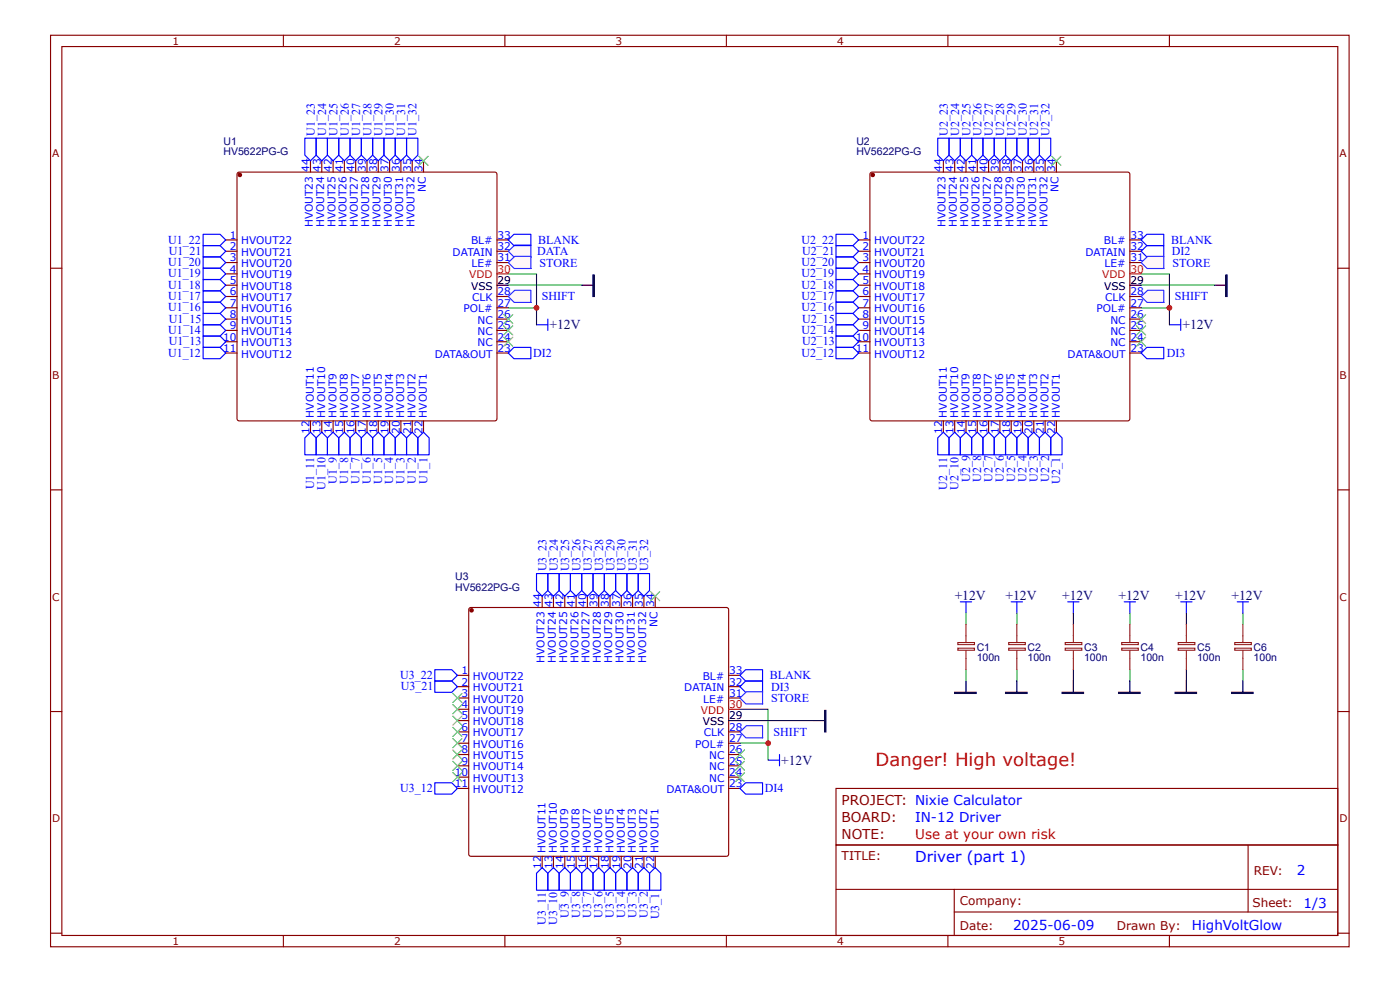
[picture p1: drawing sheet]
<svg xmlns="http://www.w3.org/2000/svg" width="297mm" height="210mm" viewBox="0 0 297 210" stroke-linecap="round" stroke-linejoin="round" font-family="sans-serif">
<g fill="none" stroke="#800" stroke-width=".24">
<path d="M10.7 7.5h275.5v193.2h-275.5zM13.1 9.9h270.7v188.4h-270.7zM60.1 7.5v2.4M107.1 7.5v2.4M154.1 7.5v2.4M201.1 7.5v2.4M248.1 7.5v2.4M10.7 56.9h2.4M283.8 56.9h2.4M10.7 103.9h2.4M283.8 103.9h2.4M99.6 128.9l.3-.1h54.2l.3 .1 .2 .4v51.8l-.2 .3-.3 .1h-54.2l-.3-.1-.2-.3v-51.8z"/>
<path d="M10.7 150.9h2.4M283.8 150.9h2.4M177.4 179.1h106.4v19.2h-106.4zM264.8 179.2v14.2M10.7 197.8h2.4M60.1 198.3v2.4M107.1 198.3v2.4M154.1 198.3v2.4M177.4 188.6h106.3M201.1 198.3v2.4M202.4 193.4h81.3M202.4 188.6v9.5"/>
<path d="M248.1 198.3v2.4M283.8 197.8h2.4"/>
</g>
<path d="M203.7 127.6h2.4M204.9 127.6v2.4M214.5 127.6h2.4M215.7 127.6v2.4M226.5 127.6h2.4M227.7 127.6v2.4M238.5 127.6h2.4M239.7 127.6v2.4M250.5 127.6h2.4M251.7 127.6v2.4" fill="none" stroke="#00f" stroke-width=".24"/>
<path d="M204.9 130v2.4M215.7 130v2.4M227.7 130v2.4M239.7 130v2.4M251.7 130v2.4M204.9 142v2.4M215.7 142v2.4M227.7 142v2.4M239.7 142v2.4M251.7 142v2.4" fill="none" stroke="#080" stroke-width=".24"/>
<g fill="none" stroke="#000" stroke-width=".24">
<path d="M202.5 146.8h4.6v.2h-4.6zM202.5 146.9h4.6M204.9 144.4v2.4M213.3 146.8h4.6v.2h-4.6zM213.3 146.9h4.6M215.7 144.4v2.4M225.3 146.8h4.6v.2h-4.6zM225.3 146.9h4.6M227.7 144.4v2.4M237.3 146.8h4.6v.2h-4.6zM237.3 146.9h4.6M239.7 144.4v2.4"/>
<path d="M249.3 146.8h4.5v.2h-4.5zM249.3 146.9h4.5M251.7 144.4v2.4"/>
</g>
<g fill="none" stroke="#8d2323" stroke-width=".24">
<path d="M203.2 137.4h3.5v.5h-3.5zM203.2 136.2h3.5v.5h-3.5zM204.9 132.4v3.8M204.9 137.9v4.1M214 137.4h3.5v.5h-3.5zM214 136.2h3.5v.5h-3.5zM215.7 132.4v3.8M215.7 137.9v4.1M226 137.4h3.5v.5h-3.5zM226 136.2h3.5v.5h-3.5zM227.7 132.4v3.8M227.7 137.9v4.1"/>
<path d="M238 137.4h3.5v.5h-3.5zM238 136.2h3.5v.5h-3.5zM239.7 132.4v3.8M239.7 137.9v4.1M250 137.4h3.5v.5h-3.5zM250 136.2h3.5v.5h-3.5zM251.7 132.4v3.8M251.7 137.9v4.1"/>
</g>
<circle cx="100" cy="129.4" r=".36" fill="#800"/>
<g fill="none" stroke="#800" stroke-width=".24">
<path d="M115 126.4v2.4M117.4 126.4v2.4M119.8 126.4v2.4M122.2 126.4v2.4M124.6 126.4v2.4M127 126.4v2.4M129.4 126.4v2.4M131.8 126.4v2.4M134.2 126.4v2.4M136.6 126.4v2.4M139 126.4v2.4M97 143.2h2.4"/>
<path d="M97 145.6h2.4M97 148h2.4M97 150.4h2.4M97 152.8h2.4M97 155.2h2.4M97 157.6h2.4M97 160h2.4M154.6 143.2h2.4M154.6 145.6h2.4M154.6 148h2.4M154.6 155.2h2.4M154.6 157.6h2.4"/>
<path d="M154.6 160h2.4M97 162.4h2.4M97 164.8h2.4M97 167.2h2.4M154.6 162.4h2.4M154.6 164.8h2.4M154.6 167.2h2.4M115 181.5v2.4M117.4 181.5v2.4M119.8 181.5v2.4M122.2 181.5v2.4M124.6 181.5v2.4"/>
<path d="M127 181.5v2.4M129.4 181.5v2.4M131.8 181.5v2.4M134.2 181.5v2.4M136.6 181.5v2.4M139 181.5v2.4"/>
<circle cx="100" cy="129.4" r=".36"/>
</g>
<path d="M154.6 152.8h2.4" fill="none" stroke="#000" stroke-width=".24"/>
<path d="M154.6 150.4h2.4" fill="none" stroke="#f00" stroke-width=".24"/>
<path d="M138 125.4l2 2M140 125.4l-2 2" fill="none" stroke="#3c3" stroke-width=".24"/>
<path d="M157 145.6l1.2-1.2h3.6v2.4h-3.6zM157 167.2l1.2-1.2h3.6v2.4h-3.6z" fill="none" stroke="#00f" stroke-width=".24"/>
<path d="M157 155.2l1.4-1.3h3.4v2.5h-3.6z" fill="#fff7f8"/>
<path d="M161.8 156.4v-2.5h-3.4l-1.4 1.3 1.2 1.2h3.6" fill="none" stroke="#430aff" stroke-width=".24"/>
<path d="M157 148l1.4-1.3h3.4v2.5h-3.6z" fill="#fff7f8"/>
<path d="M161.8 149.2v-2.5h-3.4l-1.4 1.3 1.2 1.2h3.6" fill="none" stroke="#430aff" stroke-width=".24"/>
<path d="M172.6 152.8h2.4M175 150.6h.2v4.6h-.2zM175.1 150.6v4.6" fill="none" stroke="#000" stroke-width=".24"/>
<path d="M157 157.6h6v3.6M157 150.4h6v7.2M157 152.8h15.6" fill="none" stroke="#080" stroke-width=".24"/>
<path d="M165.4 160v2.4M163 161.2h2.4" fill="none" stroke="#00f" stroke-width=".24"/>
<path d="M156 159l1.9 1.9M157.9 159l-1.9 1.9M156 163.8l1.9 1.9M156 161.4l1.9 1.9M157.9 163.8l-1.9 1.9M157.9 161.4l-1.9 1.9" fill="none" stroke="#3c3" stroke-width=".24"/>
<path d="M184.7 36.6l.3-.1h54.2l.4 .1 .1 .4v51.8l-.1 .3-.4 .1h-54.2l-.3-.1-.1-.3v-51.8z" fill="none" stroke="#800" stroke-width=".24"/>
<circle cx="185.2" cy="37.1" r=".36" fill="#800"/>
<g fill="none" stroke="#800" stroke-width=".24">
<path d="M200.1 34.1v2.4M202.5 34.1v2.4M204.9 34.1v2.4M207.3 34.1v2.4M209.7 34.1v2.4M212.1 34.1v2.4M214.5 34.1v2.4M216.9 34.1v2.4M219.3 34.1v2.4M221.7 34.1v2.4M224.1 34.1v2.4M182.2 50.9h2.4"/>
<path d="M182.2 53.3h2.4M182.2 55.7h2.4M182.2 58.1h2.4M239.7 50.9h2.4M239.7 53.3h2.4M239.7 55.7h2.4M182.2 60.5h2.4M182.2 62.9h2.4M182.2 65.3h2.4M182.2 67.7h2.4M182.2 70.1h2.4M182.2 72.5h2.4"/>
<path d="M182.2 74.8h2.4M239.7 62.9h2.4M239.7 65.3h2.4M239.7 67.7h2.4M239.7 70.1h2.4M239.7 72.5h2.4M239.7 74.8h2.4M200.1 89.2v2.4M202.5 89.2v2.4M204.9 89.2v2.4M207.3 89.2v2.4M209.7 89.2v2.4"/>
<path d="M212.1 89.2v2.4M214.5 89.2v2.4M216.9 89.2v2.4M219.3 89.2v2.4M221.7 89.2v2.4M224.1 89.2v2.4"/>
<circle cx="185.2" cy="37.1" r=".36"/>
</g>
<path d="M239.7 60.5h2.4" fill="none" stroke="#000" stroke-width=".24"/>
<path d="M239.7 58.1h2.4" fill="none" stroke="#f00" stroke-width=".24"/>
<path d="M223.2 33.1l1.9 1.9M225.1 33.1l-1.9 1.9" fill="none" stroke="#3c3" stroke-width=".24"/>
<path d="M242.1 53.3l1.2-1.2h3.6v2.4h-3.6zM243.3 73.6h3.6v2.4h-3.6l-1.2-1.2z" fill="none" stroke="#00f" stroke-width=".24"/>
<path d="M242.1 62.9l1.4-1.4h3.4l.1 2.6h-3.6z" fill="#fff7f8"/>
<path d="M246.9 64.1v-2.6h-3.4l-1.4 1.4 1.3 1.2h3.6" fill="none" stroke="#430aff" stroke-width=".24"/>
<path d="M242.1 55.7l1.4-1.4h3.4l.1 2.6h-3.6z" fill="#fff7f8"/>
<path d="M246.9 56.9v-2.6h-3.4l-1.4 1.4 1.3 1.2h3.6" fill="none" stroke="#430aff" stroke-width=".24"/>
<path d="M260.1 58.3h.2v4.6h-.2zM260.2 58.3v4.6M257.7 60.5h2.4" fill="none" stroke="#000" stroke-width=".24"/>
<path d="M242.1 58.1h6v7.2M242.1 65.3h6v3.6M242.1 60.5h15.6" fill="none" stroke="#080" stroke-width=".24"/>
<path d="M248.1 68.9h2.4M250.5 67.7v2.4" fill="none" stroke="#00f" stroke-width=".24"/>
<path d="M241.1 71.5l2 1.9M241.1 69.1l2 1.9M241.1 66.7l2 1.9M243.1 71.5l-2 1.9M243.1 69.1l-2 1.9M243.1 66.7l-2 1.9" fill="none" stroke="#3c3" stroke-width=".24"/>
<path d="M50.4 36.6l.4-.1h54.2l.3 .1 .1 .4v51.8l-.1 .3-.3 .1h-54.2l-.4-.1-.1-.3v-51.8z" fill="none" stroke="#800" stroke-width=".24"/>
<circle cx="50.9" cy="37.1" r=".36" fill="#800"/>
<g fill="none" stroke="#800" stroke-width=".24">
<path d="M65.9 34.1v2.4M68.3 34.1v2.4M70.7 34.1v2.4M73.1 34.1v2.4M75.5 34.1v2.4M77.9 34.1v2.4M80.3 34.1v2.4M82.7 34.1v2.4M85.1 34.1v2.4M87.4 34.1v2.4M89.8 34.1v2.4M47.9 50.9h2.4"/>
<path d="M47.9 53.3h2.4M47.9 55.7h2.4M47.9 58.1h2.4M105.4 50.9h2.4M105.4 53.3h2.4M105.4 55.7h2.4M47.9 60.5h2.4M47.9 62.9h2.4M47.9 65.3h2.4M47.9 67.7h2.4M47.9 70.1h2.4M47.9 72.5h2.4"/>
<path d="M47.9 74.8h2.4M105.4 62.9h2.4M105.4 65.3h2.4M105.4 67.7h2.4M105.4 70.1h2.4M105.4 72.5h2.4M105.4 74.8h2.4M65.9 89.2v2.4M68.3 89.2v2.4M70.7 89.2v2.4M73.1 89.2v2.4M75.5 89.2v2.4"/>
<path d="M77.9 89.2v2.4M80.3 89.2v2.4M82.7 89.2v2.4M85.1 89.2v2.4M87.4 89.2v2.4M89.8 89.2v2.4"/>
<circle cx="50.9" cy="37.1" r=".36"/>
</g>
<path d="M105.4 60.5h2.4" fill="none" stroke="#000" stroke-width=".24"/>
<path d="M105.4 58.1h2.4" fill="none" stroke="#f00" stroke-width=".24"/>
<path d="M88.9 33.1l1.9 1.9M90.8 33.1l-1.9 1.9" fill="none" stroke="#3c3" stroke-width=".24"/>
<path d="M107.8 74.8l1.2-1.2h3.6v2.4h-3.6z" fill="none" stroke="#00f" stroke-width=".24"/>
<path d="M107.8 53.3l1.4-1.3h3.4l.1 2.5h-3.6z" fill="#fff7f8"/>
<path d="M112.6 54.5v-2.5h-3.4l-1.4 1.3 1.3 1.2h3.6" fill="none" stroke="#430aff" stroke-width=".24"/>
<path d="M107.8 62.9l1.4-1.4h3.4l.1 2.6h-3.6z" fill="#fff7f8"/>
<path d="M112.6 64.1v-2.6h-3.4l-1.4 1.4 1.3 1.2h3.6" fill="none" stroke="#430aff" stroke-width=".24"/>
<path d="M107.8 55.7l1.4-1.4h3.4l.1 2.6h-3.6z" fill="#fff7f8"/>
<path d="M112.6 56.9v-2.6h-3.4l-1.4 1.4 1.3 1.2h3.6" fill="none" stroke="#430aff" stroke-width=".24"/>
<path d="M125.8 58.3h.3v4.6h-.3zM125.9 58.3v4.6M123.4 60.5h2.4M261.3 146.8h4.5v.2h-4.5zM261.3 146.9h4.5M263.7 144.4v2.4" fill="none" stroke="#000" stroke-width=".24"/>
<path d="M107.8 58.1h6v7.2M107.8 65.3h6v3.6M107.8 60.5h15.6M263.7 130v2.4M263.7 142v2.4" fill="none" stroke="#080" stroke-width=".24"/>
<g fill="none" stroke="#00f" stroke-width=".24">
<path d="M64.7 29.3h2.4v3.6l-1.2 1.2-1.2-1.2zM67.1 29.3h2.4v3.6l-1.2 1.2-1.2-1.2zM69.5 29.3h2.4v3.6l-1.2 1.2-1.2-1.2zM71.9 29.3h2.4v3.6l-1.2 1.2-1.2-1.2zM74.3 29.3h2.4v3.6l-1.2 1.2-1.2-1.2zM76.7 29.3h2.4v3.6l-1.2 1.2-1.2-1.2zM79.1 29.3h2.4v3.6l-1.2 1.2-1.2-1.2zM81.5 29.3h2.4v3.6l-1.2 1.2-1.2-1.2zM83.9 29.3h2.3v3.6l-1.1 1.2-1.2-1.2zM86.2 29.3h2.4v3.6l-1.2 1.2-1.2-1.2zM198.9 29.3h2.4v3.6l-1.2 1.2-1.2-1.2zM201.3 29.3h2.4v3.6l-1.2 1.2-1.2-1.2z"/>
<path d="M203.7 29.3h2.4v3.6l-1.2 1.2-1.2-1.2zM206.1 29.3h2.4v3.6l-1.2 1.2-1.2-1.2zM208.5 29.3h2.4v3.6l-1.2 1.2-1.2-1.2zM210.9 29.3h2.4v3.6l-1.2 1.2-1.2-1.2zM213.3 29.3h2.4v3.6l-1.2 1.2-1.2-1.2zM215.7 29.3h2.4v3.6l-1.2 1.2-1.2-1.2zM218.1 29.3h2.4v3.6l-1.2 1.2-1.2-1.2zM220.5 29.3h2.4v3.6l-1.2 1.2-1.2-1.2zM43.1 59.3h3.6l1.2 1.2-1.2 1.2h-3.6zM43.1 56.9h3.6l1.2 1.2-1.2 1.2h-3.6zM43.1 54.5h3.6l1.2 1.2-1.2 1.2h-3.6zM43.1 52.1h3.6l1.2 1.2-1.2 1.2h-3.6z"/>
<path d="M43.1 49.7h3.6l1.2 1.2-1.2 1.2h-3.6zM107.8 50.9l1.2-1.2h3.6v2.4h-3.6zM177.4 59.3h3.6l1.2 1.2-1.2 1.2h-3.6zM177.4 56.9h3.6l1.2 1.2-1.2 1.2h-3.6zM177.4 54.5h3.6l1.2 1.2-1.2 1.2h-3.6zM177.4 52.1h3.6l1.2 1.2-1.2 1.2h-3.6zM177.4 49.7h3.6l1.2 1.2-1.2 1.2h-3.6zM242.1 50.9l1.2-1.2h3.6v2.4h-3.6zM43.1 73.6h3.6l1.2 1.2-1.2 1.2h-3.6zM43.1 71.3h3.6l1.2 1.2-1.2 1.1h-3.6zM43.1 68.9h3.6l1.2 1.2-1.2 1.2h-3.6zM43.1 66.5h3.6l1.2 1.2-1.2 1.2h-3.6z"/>
<path d="M43.1 64.1h3.6l1.2 1.2-1.2 1.2h-3.6zM43.1 61.7h3.6l1.2 1.2-1.2 1.2h-3.6zM113.8 68.9h2.4M116.2 67.7v2.4M177.4 73.6h3.6l1.2 1.2-1.2 1.2h-3.6zM177.4 71.3h3.6l1.2 1.2-1.2 1.1h-3.6zM177.4 68.9h3.6l1.2 1.2-1.2 1.2h-3.6zM177.4 66.5h3.6l1.2 1.2-1.2 1.2h-3.6zM177.4 64.1h3.6l1.2 1.2-1.2 1.2h-3.6zM177.4 61.7h3.6l1.2 1.2-1.2 1.2h-3.6zM65.9 91.6l1.2 1.2v3.6h-2.4v-3.6zM68.3 91.6l1.2 1.2v3.6h-2.4v-3.6z"/>
<path d="M70.7 91.6l1.2 1.2v3.6h-2.4v-3.6zM73.1 91.6l1.2 1.2v3.6h-2.4v-3.6zM75.5 91.6l1.2 1.2v3.6h-2.4v-3.6zM77.9 91.6l1.2 1.2v3.6h-2.4v-3.6zM80.3 91.6l1.2 1.2v3.6h-2.4v-3.6zM82.7 91.6l1.2 1.2v3.6h-2.4v-3.6zM85.1 91.6l1.1 1.2v3.6h-2.3v-3.6zM87.4 91.6l1.2 1.2v3.6h-2.4v-3.6zM89.8 91.6l1.2 1.2v3.6h-2.4v-3.6zM200.1 91.6l1.2 1.2v3.6h-2.4v-3.6zM202.5 91.6l1.2 1.2v3.6h-2.4v-3.6zM204.9 91.6l1.2 1.2v3.6h-2.4v-3.6z"/>
<path d="M207.3 91.6l1.2 1.2v3.6h-2.4v-3.6zM209.7 91.6l1.2 1.2v3.6h-2.4v-3.6zM212.1 91.6l1.2 1.2v3.6h-2.4v-3.6zM213.3 92.8l1.2-1.2 1.2 1.2v3.6h-2.4zM216.9 91.6l1.2 1.2v3.6h-2.4v-3.6zM219.3 91.6l1.2 1.2v3.6h-2.4v-3.6zM221.7 91.6l1.2 1.2v3.6h-2.4v-3.6zM224.1 91.6l1.2 1.2v3.6h-2.4v-3.6zM113.8 121.6h2.4v3.6l-1.2 1.2-1.2-1.2zM116.2 121.6h2.4v3.6l-1.2 1.2-1.2-1.2zM118.6 121.6h2.4v3.6l-1.2 1.2-1.2-1.2zM121 121.6h2.4v3.6l-1.2 1.2-1.2-1.2z"/>
<path d="M123.4 121.6h2.4v3.6l-1.2 1.2-1.2-1.2zM125.8 121.6h2.4v3.6l-1.2 1.2-1.2-1.2zM128.2 121.6h2.4v3.6l-1.2 1.2-1.2-1.2zM130.6 121.6h2.4v3.6l-1.2 1.2-1.2-1.2zM133 121.6h2.4v3.6l-1.2 1.2-1.2-1.2zM135.4 121.6h2.4v3.6l-1.2 1.2-1.2-1.2zM262.5 127.6h2.4M263.7 127.6v2.4M92.2 144.4h3.6l1.2 1.2-1.2 1.2h-3.6zM92.2 142h3.6l1.2 1.2-1.2 1.2h-3.6zM157 143.2l1.2-1.2h3.6v2.4h-3.6zM92.2 166h3.6l1.2 1.2-1.2 1.2h-3.6z"/>
<path d="M115 183.9l1.2 1.2v3.6h-2.4v-3.6zM117.4 183.9l1.2 1.2v3.6h-2.4v-3.6zM119.8 183.9l1.2 1.2v3.6h-2.4v-3.6zM121 185.1l1.2-1.2 1.2 1.2v3.6h-2.4zM124.6 183.9l1.2 1.2v3.6h-2.4v-3.6zM127 183.9l1.2 1.2v3.6h-2.4v-3.6zM129.4 183.9l1.2 1.2v3.6h-2.4v-3.6zM131.8 183.9l1.2 1.2v3.6h-2.4v-3.6zM133 185.1l1.2-1.2 1.2 1.2v3.6h-2.4zM136.6 183.9l1.2 1.2v3.6h-2.4v-3.6zM139 183.9l1.2 1.2v3.6h-2.4v-3.6z"/>
</g>
<g fill="none" stroke="#3c3" stroke-width=".24">
<path d="M106.9 71.5l1.9 1.9M106.9 69.1l1.9 1.9M106.9 66.7l1.9 1.9M108.8 71.5l-1.9 1.9M108.8 69.1l-1.9 1.9M108.8 66.7l-1.9 1.9M96.1 147l1.9 1.9M96.1 149.4l1.9 1.9M96.1 151.8l1.9 1.9M96.1 154.2l1.9 1.9M96.1 156.6l1.9 1.9M96.1 159l1.9 1.9"/>
<path d="M98 147l-1.9 1.9M98 149.4l-1.9 1.9M98 151.8l-1.9 1.9M98 154.2l-1.9 1.9M98 156.6l-1.9 1.9M98 159l-1.9 1.9M96.1 161.4l1.9 1.9M96.1 163.8l1.9 1.9M98 161.4l-1.9 1.9M98 163.8l-1.9 1.9"/>
</g>
<path d="M177.4 167.2h106.4v11.9h-106.4z" fill="none" stroke="#800" stroke-width=".24"/>
<path d="M262 137.4h3.5v.5h-3.5zM262 136.2h3.5v.5h-3.5zM263.7 132.4v3.8M263.7 137.9v4.1" fill="none" stroke="#8d2323" stroke-width=".24"/>
<g fill="#c00">
<circle cx="113.8" cy="65.3" r=".6"/>
<circle cx="248.1" cy="65.3" r=".6"/>
<circle cx="163" cy="157.6" r=".6"/>
</g>
<text font-size="3.8" fill="#f00" x="185.8" y="162.4">Danger! High voltage!</text>
<text font-size="3.2" fill="#00f" x="194.1" y="182.7">Driver (part 1)</text>
<g font-size="2.9" fill="#000080">
<text x="116.6" y="69.8">+12V</text>
<text x="250.8" y="69.8">+12V</text>
<text x="202.5" y="127.1">+12V</text>
<text x="213.3" y="127.1">+12V</text>
<text x="225.3" y="127.1">+12V</text>
<text x="237.3" y="127.1">+12V</text>
<text x="249.3" y="127.1">+12V</text>
<text x="261.3" y="127.1">+12V</text>
<text x="165.7" y="162.1">+12V</text>
</g>
<g font-size="2.9" fill="#800">
<text x="178.6" y="170.8">PROJECT: Nixie Calculator</text>
<text x="178.6" y="178">NOTE:</text>
<text x="178.6" y="174.4">BOARD:</text>
</g>
<text font-size="2.9" fill="#f00" x="194.1" y="178">Use at your own risk</text>
<g font-size="2.9" fill="#00f">
<text x="194.1" y="174.4">IN-12 Driver</text>
<text x="275.1" y="185.4">2</text>
<text x="214.9" y="197.2">2025-06-09</text>
<text x="252.9" y="197.1">HighVoltGlow</text>
<text x="276.5" y="192.4">1/3</text>
</g>
<g font-size="2.6" fill="#00f">
<text x="66.8" y="28.7" transform="rotate(-90 66.8 28.7)">U1_23</text>
<text x="69.2" y="28.7" transform="rotate(-90 69.2 28.7)">U1_24</text>
<text x="71.6" y="28.7" transform="rotate(-90 71.6 28.7)">U1_25</text>
<text x="74" y="28.7" transform="rotate(-90 74 28.7)">U1_26</text>
<text x="76.4" y="28.7" transform="rotate(-90 76.4 28.7)">U1_27</text>
<text x="78.8" y="28.7" transform="rotate(-90 78.8 28.7)">U1_28</text>
<text x="81.2" y="28.7" transform="rotate(-90 81.2 28.7)">U1_29</text>
<text x="83.6" y="28.7" transform="rotate(-90 83.6 28.7)">U1_30</text>
<text x="86" y="28.7" transform="rotate(-90 86 28.7)">U1_31</text>
<text x="88.4" y="28.7" transform="rotate(-90 88.4 28.7)">U1_32</text>
<text x="201.1" y="28.8" transform="rotate(-90 201.1 28.8)">U2_23</text>
<text x="203.5" y="28.8" transform="rotate(-90 203.5 28.8)">U2_24</text>
<text x="205.9" y="28.8" transform="rotate(-90 205.9 28.8)">U2_25</text>
<text x="208.3" y="28.8" transform="rotate(-90 208.3 28.8)">U2_26</text>
<text x="210.7" y="28.8" transform="rotate(-90 210.7 28.8)">U2_27</text>
<text x="213.1" y="28.8" transform="rotate(-90 213.1 28.8)">U2_28</text>
<text x="215.5" y="28.8" transform="rotate(-90 215.5 28.8)">U2_29</text>
<text x="217.8" y="28.8" transform="rotate(-90 217.8 28.8)">U2_30</text>
<text x="220.2" y="28.8" transform="rotate(-90 220.2 28.8)">U2_31</text>
<text x="222.6" y="28.8" transform="rotate(-90 222.6 28.8)">U2_32</text>
<text x="35.7" y="51.6">U1_22</text>
<text x="114.2" y="51.7">BLANK</text>
<text x="170" y="51.6">U2_22</text>
<text x="248.4" y="51.7">BLANK</text>
<text x="35.7" y="58.8">U1_19</text>
<text x="35.7" y="56.4">U1_20</text>
<text x="35.8" y="54">U1_21</text>
<text x="114" y="54.1">DATA</text>
<text x="114.5" y="56.5">STORE</text>
<text x="170" y="58.8">U2_19</text>
<text x="170" y="56.4">U2_20</text>
<text x="170.2" y="54">U2_21</text>
<text x="248.6" y="54.1">DI2</text>
<text x="248.7" y="56.5">STORE</text>
<text x="35.7" y="63.6">U1_17</text>
<text x="35.7" y="61.2">U1_18</text>
<text x="115" y="63.7">SHIFT</text>
<text x="170" y="63.6">U2_17</text>
<text x="170" y="61.2">U2_18</text>
<text x="249.2" y="63.7">SHIFT</text>
<text x="35.7" y="70.8">U1_14</text>
<text x="35.7" y="66">U1_16</text>
<text x="35.8" y="68.4">U1_15</text>
<text x="170" y="70.8">U2_14</text>
<text x="170" y="66">U2_16</text>
<text x="170.2" y="68.4">U2_15</text>
<text x="35.7" y="75.6">U1_12</text>
<text x="35.8" y="73.2">U1_13</text>
<text x="113.1" y="75.7">DI2</text>
<text x="170" y="75.6">U2_12</text>
<text x="170.2" y="73.2">U2_13</text>
<text x="247.5" y="75.7">DI3</text>
<text x="66.7" y="103.8" transform="rotate(-90 66.7 103.8)">U1_11</text>
<text x="69.1" y="103.9" transform="rotate(-90 69.1 103.9)">U1_10</text>
<text x="71.5" y="102.6" transform="rotate(-90 71.5 102.6)">U1_9</text>
<text x="73.9" y="102.6" transform="rotate(-90 73.9 102.6)">U1_8</text>
<text x="76.3" y="102.6" transform="rotate(-90 76.3 102.6)">U1_7</text>
<text x="78.7" y="102.6" transform="rotate(-90 78.7 102.6)">U1_6</text>
<text x="81" y="102.6" transform="rotate(-90 81 102.6)">U1_5</text>
<text x="83.4" y="102.6" transform="rotate(-90 83.4 102.6)">U1_4</text>
<text x="85.8" y="102.6" transform="rotate(-90 85.8 102.6)">U1_3</text>
<text x="88.2" y="102.6" transform="rotate(-90 88.2 102.6)">U1_2</text>
<text x="90.7" y="102.6" transform="rotate(-90 90.7 102.6)">U1_1</text>
<text x="200.9" y="103.8" transform="rotate(-90 200.9 103.8)">U2_11</text>
<text x="203.3" y="103.8" transform="rotate(-90 203.3 103.8)">U2_10</text>
<text x="205.8" y="102.2" transform="rotate(-90 205.8 102.2)">U2_9</text>
<text x="208.2" y="102.2" transform="rotate(-90 208.2 102.2)">U2_8</text>
<text x="210.6" y="102.2" transform="rotate(-90 210.6 102.2)">U2_7</text>
<text x="213" y="102.2" transform="rotate(-90 213 102.2)">U2_6</text>
<text x="215.4" y="102.2" transform="rotate(-90 215.4 102.2)">U2_5</text>
<text x="217.8" y="102.2" transform="rotate(-90 217.8 102.2)">U2_4</text>
<text x="220.2" y="102.2" transform="rotate(-90 220.2 102.2)">U2_3</text>
<text x="222.6" y="102.2" transform="rotate(-90 222.6 102.2)">U2_2</text>
<text x="224.9" y="102.6" transform="rotate(-90 224.9 102.6)">U2_1</text>
<text x="115.9" y="121.1" transform="rotate(-90 115.9 121.1)">U3_23</text>
<text x="118.3" y="121.1" transform="rotate(-90 118.3 121.1)">U3_24</text>
<text x="120.7" y="121.1" transform="rotate(-90 120.7 121.1)">U3_25</text>
<text x="123.1" y="121.1" transform="rotate(-90 123.1 121.1)">U3_26</text>
<text x="125.5" y="121.1" transform="rotate(-90 125.5 121.1)">U3_27</text>
<text x="127.9" y="121.1" transform="rotate(-90 127.9 121.1)">U3_28</text>
<text x="130.3" y="121.1" transform="rotate(-90 130.3 121.1)">U3_29</text>
<text x="132.7" y="121.1" transform="rotate(-90 132.7 121.1)">U3_30</text>
<text x="135.1" y="121.1" transform="rotate(-90 135.1 121.1)">U3_31</text>
<text x="137.5" y="121.1" transform="rotate(-90 137.5 121.1)">U3_32</text>
<text x="84.9" y="143.9">U3_22</text>
<text x="85" y="146.3">U3_21</text>
<text x="163.3" y="144">BLANK</text>
<text x="163.6" y="146.4">DI3</text>
<text x="163.6" y="148.8">STORE</text>
<text x="164.1" y="156">SHIFT</text>
<text x="84.9" y="167.9">U3_12</text>
<text x="162.3" y="168">DI4</text>
<text x="115.8" y="196.1" transform="rotate(-90 115.8 196.1)">U3_11</text>
<text x="118.2" y="196.1" transform="rotate(-90 118.2 196.1)">U3_10</text>
<text x="120.7" y="194.6" transform="rotate(-90 120.7 194.6)">U3_9</text>
<text x="123.1" y="194.6" transform="rotate(-90 123.1 194.6)">U3_8</text>
<text x="125.5" y="194.6" transform="rotate(-90 125.5 194.6)">U3_7</text>
<text x="127.8" y="194.6" transform="rotate(-90 127.8 194.6)">U3_6</text>
<text x="130.2" y="194.6" transform="rotate(-90 130.2 194.6)">U3_5</text>
<text x="132.6" y="194.6" transform="rotate(-90 132.6 194.6)">U3_4</text>
<text x="135" y="194.6" transform="rotate(-90 135 194.6)">U3_3</text>
<text x="137.4" y="194.6" transform="rotate(-90 137.4 194.6)">U3_2</text>
<text x="139.9" y="194.9" transform="rotate(-90 139.9 194.9)">U3_1</text>
</g>
<g font-size="2.6" fill="#800">
<text x="178.6" y="182.3">TITLE:</text>
<text x="266" y="185.4">REV:</text>
<text x="203.6" y="191.9">Company:</text>
<text x="203.6" y="197.1">Date:</text>
<text x="237" y="197.2">Drawn By:</text>
<text x="265.7" y="192.3">Sheet:</text>
</g>
<g font-size="2.2" fill="#800">
<text x="36.6" y="9.5">1</text>
<text x="83.6" y="9.5">2</text>
<text x="130.6" y="9.5">3</text>
<text x="177.6" y="9.5">4</text>
<text x="224.6" y="9.5">5</text>
<text x="11.1" y="33.4">A</text>
<text x="284.2" y="33.4">A</text>
<text x="11.1" y="80.4">B</text>
<text x="284.2" y="80.4">B</text>
<text x="11.1" y="127.4">C</text>
<text x="284.2" y="127.4">C</text>
<text x="11.1" y="174.4">D</text>
<text x="284.2" y="174.4">D</text>
<text x="36.6" y="200.4">1</text>
<text x="83.6" y="200.4">2</text>
<text x="130.6" y="200.4">3</text>
<text x="177.6" y="200.4">4</text>
<text x="224.6" y="200.4">5</text>
</g>
<g font-size="2.2" fill="#000080">
<text x="47.4" y="32.9">HV5622PG-G</text>
<text x="47.4" y="30.7">U1</text>
<text x="181.7" y="32.9">HV5622PG-G</text>
<text x="181.7" y="30.7">U2</text>
<text x="96.6" y="125.2">HV5622PG-G</text>
<text x="96.6" y="123">U3</text>
<text x="207.2" y="137.9">C1</text>
<text x="218" y="137.9">C2</text>
<text x="230" y="137.9">C3</text>
<text x="242" y="137.9">C4</text>
<text x="254" y="137.9">C5</text>
<text x="266" y="137.9">C6</text>
<text x="207.2" y="140.2">100n</text>
<text x="218" y="140.2">100n</text>
<text x="230" y="140.2">100n</text>
<text x="242" y="140.2">100n</text>
<text x="254" y="140.2">100n</text>
<text x="266" y="140.2">100n</text>
</g>
<g font-size="2.2" fill="#00f">
<text x="65.6" y="36.4" transform="rotate(-90 65.6 36.4)">44</text>
<text x="68" y="36.4" transform="rotate(-90 68 36.4)">43</text>
<text x="70.4" y="36.4" transform="rotate(-90 70.4 36.4)">42</text>
<text x="72.8" y="36.4" transform="rotate(-90 72.8 36.4)">41</text>
<text x="75.2" y="36.4" transform="rotate(-90 75.2 36.4)">40</text>
<text x="77.6" y="36.4" transform="rotate(-90 77.6 36.4)">39</text>
<text x="80" y="36.4" transform="rotate(-90 80 36.4)">38</text>
<text x="82.4" y="36.4" transform="rotate(-90 82.4 36.4)">37</text>
<text x="84.8" y="36.4" transform="rotate(-90 84.8 36.4)">36</text>
<text x="87.2" y="36.4" transform="rotate(-90 87.2 36.4)">35</text>
<text x="89.6" y="36.4" transform="rotate(-90 89.6 36.4)">34</text>
<text x="90.3" y="40.6" transform="rotate(-90 90.3 40.6)">NC</text>
<text x="199.9" y="36.4" transform="rotate(-90 199.9 36.4)">44</text>
<text x="202.3" y="36.4" transform="rotate(-90 202.3 36.4)">43</text>
<text x="204.7" y="36.4" transform="rotate(-90 204.7 36.4)">42</text>
<text x="207.1" y="36.4" transform="rotate(-90 207.1 36.4)">41</text>
<text x="209.5" y="36.4" transform="rotate(-90 209.5 36.4)">40</text>
<text x="211.9" y="36.4" transform="rotate(-90 211.9 36.4)">39</text>
<text x="214.3" y="36.4" transform="rotate(-90 214.3 36.4)">38</text>
<text x="216.7" y="36.4" transform="rotate(-90 216.7 36.4)">37</text>
<text x="219.1" y="36.4" transform="rotate(-90 219.1 36.4)">36</text>
<text x="221.5" y="36.4" transform="rotate(-90 221.5 36.4)">35</text>
<text x="223.9" y="36.4" transform="rotate(-90 223.9 36.4)">34</text>
<text x="224.6" y="40.6" transform="rotate(-90 224.6 40.6)">NC</text>
<text x="48.7" y="50.6">1</text>
<text x="48.7" y="53">2</text>
<text x="51.2" y="51.8">HVOUT22</text>
<text x="66.3" y="48.2" transform="rotate(-90 66.3 48.2)">HVOUT23</text>
<text x="68.7" y="48.2" transform="rotate(-90 68.7 48.2)">HVOUT24</text>
<text x="71.1" y="48.2" transform="rotate(-90 71.1 48.2)">HVOUT25</text>
<text x="73.5" y="48.2" transform="rotate(-90 73.5 48.2)">HVOUT26</text>
<text x="75.9" y="48.2" transform="rotate(-90 75.9 48.2)">HVOUT27</text>
<text x="78.3" y="48.2" transform="rotate(-90 78.3 48.2)">HVOUT28</text>
<text x="80.7" y="48.2" transform="rotate(-90 80.7 48.2)">HVOUT29</text>
<text x="83.1" y="48.2" transform="rotate(-90 83.1 48.2)">HVOUT30</text>
<text x="85.5" y="48.2" transform="rotate(-90 85.5 48.2)">HVOUT31</text>
<text x="87.9" y="48.2" transform="rotate(-90 87.9 48.2)">HVOUT32</text>
<text x="99.9" y="51.8">BL#</text>
<text x="105.5" y="53">32</text>
<text x="105.5" y="50.6">33</text>
<text x="183" y="50.6">1</text>
<text x="183" y="53">2</text>
<text x="185.4" y="51.8">HVOUT22</text>
<text x="200.6" y="48.2" transform="rotate(-90 200.6 48.2)">HVOUT23</text>
<text x="203" y="48.2" transform="rotate(-90 203 48.2)">HVOUT24</text>
<text x="205.4" y="48.2" transform="rotate(-90 205.4 48.2)">HVOUT25</text>
<text x="207.8" y="48.2" transform="rotate(-90 207.8 48.2)">HVOUT26</text>
<text x="210.2" y="48.2" transform="rotate(-90 210.2 48.2)">HVOUT27</text>
<text x="212.6" y="48.2" transform="rotate(-90 212.6 48.2)">HVOUT28</text>
<text x="215" y="48.2" transform="rotate(-90 215 48.2)">HVOUT29</text>
<text x="217.4" y="48.2" transform="rotate(-90 217.4 48.2)">HVOUT30</text>
<text x="219.8" y="48.2" transform="rotate(-90 219.8 48.2)">HVOUT31</text>
<text x="222.2" y="48.2" transform="rotate(-90 222.2 48.2)">HVOUT32</text>
<text x="234.2" y="51.8">BL#</text>
<text x="239.8" y="53">32</text>
<text x="239.8" y="50.6">33</text>
<text x="48.7" y="55.4">3</text>
<text x="48.7" y="57.8">4</text>
<text x="51.2" y="54.2">HVOUT21</text>
<text x="51.2" y="56.6">HVOUT20</text>
<text x="51.2" y="59">HVOUT19</text>
<text x="96" y="54.2">DATAIN</text>
<text x="100.1" y="56.6">LE#</text>
<text x="105.5" y="55.4">31</text>
<text x="183" y="55.4">3</text>
<text x="183" y="57.8">4</text>
<text x="185.4" y="54.2">HVOUT21</text>
<text x="185.4" y="56.6">HVOUT20</text>
<text x="185.4" y="59">HVOUT19</text>
<text x="230.3" y="54.2">DATAIN</text>
<text x="234.3" y="56.6">LE#</text>
<text x="239.8" y="55.4">31</text>
<text x="48.7" y="60.2">5</text>
<text x="48.7" y="62.6">6</text>
<text x="48.7" y="65">7</text>
<text x="51.2" y="61.4">HVOUT18</text>
<text x="51.2" y="63.8">HVOUT17</text>
<text x="100.2" y="63.8">CLK</text>
<text x="105.5" y="65">27</text>
<text x="105.5" y="62.6">28</text>
<text x="183" y="60.2">5</text>
<text x="183" y="62.6">6</text>
<text x="183" y="65">7</text>
<text x="185.4" y="61.4">HVOUT18</text>
<text x="185.4" y="63.8">HVOUT17</text>
<text x="234.5" y="63.8">CLK</text>
<text x="239.8" y="65">27</text>
<text x="239.8" y="62.6">28</text>
<text x="48.7" y="67.4">8</text>
<text x="48.7" y="69.8">9</text>
<text x="51.2" y="66.2">HVOUT16</text>
<text x="51.2" y="68.6">HVOUT15</text>
<text x="51.2" y="71">HVOUT14</text>
<text x="98.4" y="66.2">POL#</text>
<text x="101.3" y="71">NC</text>
<text x="101.3" y="68.6">NC</text>
<text x="105.5" y="69.8">25</text>
<text x="105.5" y="67.4">26</text>
<text x="183" y="67.4">8</text>
<text x="183" y="69.8">9</text>
<text x="185.4" y="66.2">HVOUT16</text>
<text x="185.4" y="68.6">HVOUT15</text>
<text x="185.4" y="71">HVOUT14</text>
<text x="232.6" y="66.2">POL#</text>
<text x="235.6" y="71">NC</text>
<text x="235.6" y="68.6">NC</text>
<text x="239.8" y="69.8">25</text>
<text x="239.8" y="67.4">26</text>
<text x="47.3" y="72.2">10</text>
<text x="47.3" y="74.6">11</text>
<text x="51.2" y="73.4">HVOUT13</text>
<text x="51.2" y="75.8">HVOUT12</text>
<text x="92.2" y="75.8">DATA&amp;OUT</text>
<text x="101.3" y="73.4">NC</text>
<text x="105.5" y="74.6">23</text>
<text x="105.5" y="72.2">24</text>
<text x="181.6" y="72.2">10</text>
<text x="181.6" y="74.6">11</text>
<text x="185.4" y="73.4">HVOUT13</text>
<text x="185.4" y="75.8">HVOUT12</text>
<text x="226.5" y="75.8">DATA&amp;OUT</text>
<text x="235.6" y="73.4">NC</text>
<text x="239.8" y="74.6">23</text>
<text x="239.8" y="72.2">24</text>
<text x="66.6" y="88.5" transform="rotate(-90 66.6 88.5)">HVOUT11</text>
<text x="69" y="88.5" transform="rotate(-90 69 88.5)">HVOUT10</text>
<text x="71.4" y="88.5" transform="rotate(-90 71.4 88.5)">HVOUT9</text>
<text x="73.8" y="88.5" transform="rotate(-90 73.8 88.5)">HVOUT8</text>
<text x="76.2" y="88.5" transform="rotate(-90 76.2 88.5)">HVOUT7</text>
<text x="78.6" y="88.5" transform="rotate(-90 78.6 88.5)">HVOUT6</text>
<text x="81" y="88.5" transform="rotate(-90 81 88.5)">HVOUT5</text>
<text x="83.4" y="88.5" transform="rotate(-90 83.4 88.5)">HVOUT4</text>
<text x="85.8" y="88.5" transform="rotate(-90 85.8 88.5)">HVOUT3</text>
<text x="88.2" y="88.5" transform="rotate(-90 88.2 88.5)">HVOUT2</text>
<text x="90.6" y="88.5" transform="rotate(-90 90.6 88.5)">HVOUT1</text>
<text x="200.9" y="88.5" transform="rotate(-90 200.9 88.5)">HVOUT11</text>
<text x="203.3" y="88.5" transform="rotate(-90 203.3 88.5)">HVOUT10</text>
<text x="205.7" y="88.5" transform="rotate(-90 205.7 88.5)">HVOUT9</text>
<text x="208.1" y="88.5" transform="rotate(-90 208.1 88.5)">HVOUT8</text>
<text x="210.5" y="88.5" transform="rotate(-90 210.5 88.5)">HVOUT7</text>
<text x="212.8" y="88.5" transform="rotate(-90 212.8 88.5)">HVOUT6</text>
<text x="215.2" y="88.5" transform="rotate(-90 215.2 88.5)">HVOUT5</text>
<text x="217.6" y="88.5" transform="rotate(-90 217.6 88.5)">HVOUT4</text>
<text x="220" y="88.5" transform="rotate(-90 220 88.5)">HVOUT3</text>
<text x="222.4" y="88.5" transform="rotate(-90 222.4 88.5)">HVOUT2</text>
<text x="224.8" y="88.5" transform="rotate(-90 224.8 88.5)">HVOUT1</text>
<text x="65.6" y="92" transform="rotate(-90 65.6 92)">12</text>
<text x="68" y="92" transform="rotate(-90 68 92)">13</text>
<text x="70.4" y="92" transform="rotate(-90 70.4 92)">14</text>
<text x="72.8" y="92" transform="rotate(-90 72.8 92)">15</text>
<text x="75.2" y="92" transform="rotate(-90 75.2 92)">16</text>
<text x="77.6" y="92" transform="rotate(-90 77.6 92)">17</text>
<text x="80" y="92" transform="rotate(-90 80 92)">18</text>
<text x="82.4" y="92" transform="rotate(-90 82.4 92)">19</text>
<text x="84.8" y="92" transform="rotate(-90 84.8 92)">20</text>
<text x="87.2" y="92" transform="rotate(-90 87.2 92)">21</text>
<text x="89.6" y="92" transform="rotate(-90 89.6 92)">22</text>
<text x="199.9" y="92" transform="rotate(-90 199.9 92)">12</text>
<text x="202.3" y="92" transform="rotate(-90 202.3 92)">13</text>
<text x="204.7" y="92" transform="rotate(-90 204.7 92)">14</text>
<text x="207.1" y="92" transform="rotate(-90 207.1 92)">15</text>
<text x="209.5" y="92" transform="rotate(-90 209.5 92)">16</text>
<text x="211.9" y="92" transform="rotate(-90 211.9 92)">17</text>
<text x="214.3" y="92" transform="rotate(-90 214.3 92)">18</text>
<text x="216.7" y="92" transform="rotate(-90 216.7 92)">19</text>
<text x="219.1" y="92" transform="rotate(-90 219.1 92)">20</text>
<text x="221.5" y="92" transform="rotate(-90 221.5 92)">21</text>
<text x="223.9" y="92" transform="rotate(-90 223.9 92)">22</text>
<text x="114.8" y="128.7" transform="rotate(-90 114.8 128.7)">44</text>
<text x="117.2" y="128.7" transform="rotate(-90 117.2 128.7)">43</text>
<text x="119.6" y="128.7" transform="rotate(-90 119.6 128.7)">42</text>
<text x="122" y="128.7" transform="rotate(-90 122 128.7)">41</text>
<text x="124.4" y="128.7" transform="rotate(-90 124.4 128.7)">40</text>
<text x="126.8" y="128.7" transform="rotate(-90 126.8 128.7)">39</text>
<text x="129.2" y="128.7" transform="rotate(-90 129.2 128.7)">38</text>
<text x="131.6" y="128.7" transform="rotate(-90 131.6 128.7)">37</text>
<text x="134" y="128.7" transform="rotate(-90 134 128.7)">36</text>
<text x="136.4" y="128.7" transform="rotate(-90 136.4 128.7)">35</text>
<text x="138.8" y="128.7" transform="rotate(-90 138.8 128.7)">34</text>
<text x="139.5" y="132.9" transform="rotate(-90 139.5 132.9)">NC</text>
<text x="97.9" y="142.9">1</text>
<text x="115.5" y="140.5" transform="rotate(-90 115.5 140.5)">HVOUT23</text>
<text x="117.9" y="140.5" transform="rotate(-90 117.9 140.5)">HVOUT24</text>
<text x="120.3" y="140.5" transform="rotate(-90 120.3 140.5)">HVOUT25</text>
<text x="122.7" y="140.5" transform="rotate(-90 122.7 140.5)">HVOUT26</text>
<text x="125.1" y="140.5" transform="rotate(-90 125.1 140.5)">HVOUT27</text>
<text x="127.5" y="140.5" transform="rotate(-90 127.5 140.5)">HVOUT28</text>
<text x="129.9" y="140.5" transform="rotate(-90 129.9 140.5)">HVOUT29</text>
<text x="132.3" y="140.5" transform="rotate(-90 132.3 140.5)">HVOUT30</text>
<text x="134.7" y="140.5" transform="rotate(-90 134.7 140.5)">HVOUT31</text>
<text x="137.1" y="140.5" transform="rotate(-90 137.1 140.5)">HVOUT32</text>
<text x="154.7" y="142.9">33</text>
<text x="97.9" y="145.3">2</text>
<text x="97.9" y="147.7">3</text>
<text x="100.3" y="144.1">HVOUT22</text>
<text x="100.3" y="146.5">HVOUT21</text>
<text x="100.3" y="148.9">HVOUT20</text>
<text x="145.2" y="146.5">DATAIN</text>
<text x="149.1" y="144.1">BL#</text>
<text x="149.2" y="148.9">LE#</text>
<text x="154.7" y="147.7">31</text>
<text x="154.7" y="145.3">32</text>
<text x="97.9" y="150.1">4</text>
<text x="97.9" y="152.5">5</text>
<text x="97.9" y="154.9">6</text>
<text x="100.3" y="151.3">HVOUT19</text>
<text x="100.3" y="153.7">HVOUT18</text>
<text x="154.7" y="154.9">28</text>
<text x="97.9" y="157.3">7</text>
<text x="97.9" y="159.7">8</text>
<text x="100.3" y="156.1">HVOUT17</text>
<text x="100.3" y="158.5">HVOUT16</text>
<text x="100.3" y="160.9">HVOUT15</text>
<text x="147.5" y="158.5">POL#</text>
<text x="149.3" y="156.1">CLK</text>
<text x="150.5" y="160.9">NC</text>
<text x="154.7" y="159.7">26</text>
<text x="154.7" y="157.3">27</text>
<text x="96.5" y="164.5">10</text>
<text x="96.5" y="166.9">11</text>
<text x="97.9" y="162.1">9</text>
<text x="100.3" y="163.3">HVOUT14</text>
<text x="100.3" y="165.7">HVOUT13</text>
<text x="150.5" y="165.7">NC</text>
<text x="150.5" y="163.3">NC</text>
<text x="154.7" y="166.9">23</text>
<text x="154.7" y="164.5">24</text>
<text x="154.7" y="162.1">25</text>
<text x="100.3" y="168.1">HVOUT12</text>
<text x="141.4" y="168.1">DATA&amp;OUT</text>
<text x="114.8" y="184.3" transform="rotate(-90 114.8 184.3)">12</text>
<text x="115.7" y="180.8" transform="rotate(-90 115.7 180.8)">HVOUT11</text>
<text x="117.2" y="184.3" transform="rotate(-90 117.2 184.3)">13</text>
<text x="118.1" y="180.8" transform="rotate(-90 118.1 180.8)">HVOUT10</text>
<text x="119.6" y="184.3" transform="rotate(-90 119.6 184.3)">14</text>
<text x="120.5" y="180.8" transform="rotate(-90 120.5 180.8)">HVOUT9</text>
<text x="122" y="184.3" transform="rotate(-90 122 184.3)">15</text>
<text x="122.9" y="180.8" transform="rotate(-90 122.9 180.8)">HVOUT8</text>
<text x="124.4" y="184.3" transform="rotate(-90 124.4 184.3)">16</text>
<text x="125.3" y="180.8" transform="rotate(-90 125.3 180.8)">HVOUT7</text>
<text x="126.8" y="184.3" transform="rotate(-90 126.8 184.3)">17</text>
<text x="127.7" y="180.8" transform="rotate(-90 127.7 180.8)">HVOUT6</text>
<text x="129.2" y="184.3" transform="rotate(-90 129.2 184.3)">18</text>
<text x="130.1" y="180.8" transform="rotate(-90 130.1 180.8)">HVOUT5</text>
<text x="131.6" y="184.3" transform="rotate(-90 131.6 184.3)">19</text>
<text x="132.5" y="180.8" transform="rotate(-90 132.5 180.8)">HVOUT4</text>
<text x="134" y="184.3" transform="rotate(-90 134 184.3)">20</text>
<text x="134.9" y="180.8" transform="rotate(-90 134.9 180.8)">HVOUT3</text>
<text x="136.4" y="184.3" transform="rotate(-90 136.4 184.3)">21</text>
<text x="137.3" y="180.8" transform="rotate(-90 137.3 180.8)">HVOUT2</text>
<text x="138.8" y="184.3" transform="rotate(-90 138.8 184.3)">22</text>
<text x="139.7" y="180.8" transform="rotate(-90 139.7 180.8)">HVOUT1</text>
</g>
<g font-size="2.2" fill="#f00">
<text x="99.6" y="59">VDD</text>
<text x="105.5" y="57.8">30</text>
<text x="233.8" y="59">VDD</text>
<text x="239.8" y="57.8">30</text>
<text x="148.7" y="151.3">VDD</text>
<text x="154.7" y="150.1">30</text>
</g>
<g font-size="2.2">
<text x="100" y="61.4">VSS</text>
<text x="105.5" y="60.2">29</text>
<text x="234.2" y="61.4">VSS</text>
<text x="239.8" y="60.2">29</text>
<text x="149.1" y="153.7">VSS</text>
<text x="154.7" y="152.5">29</text>
</g>
</svg>
